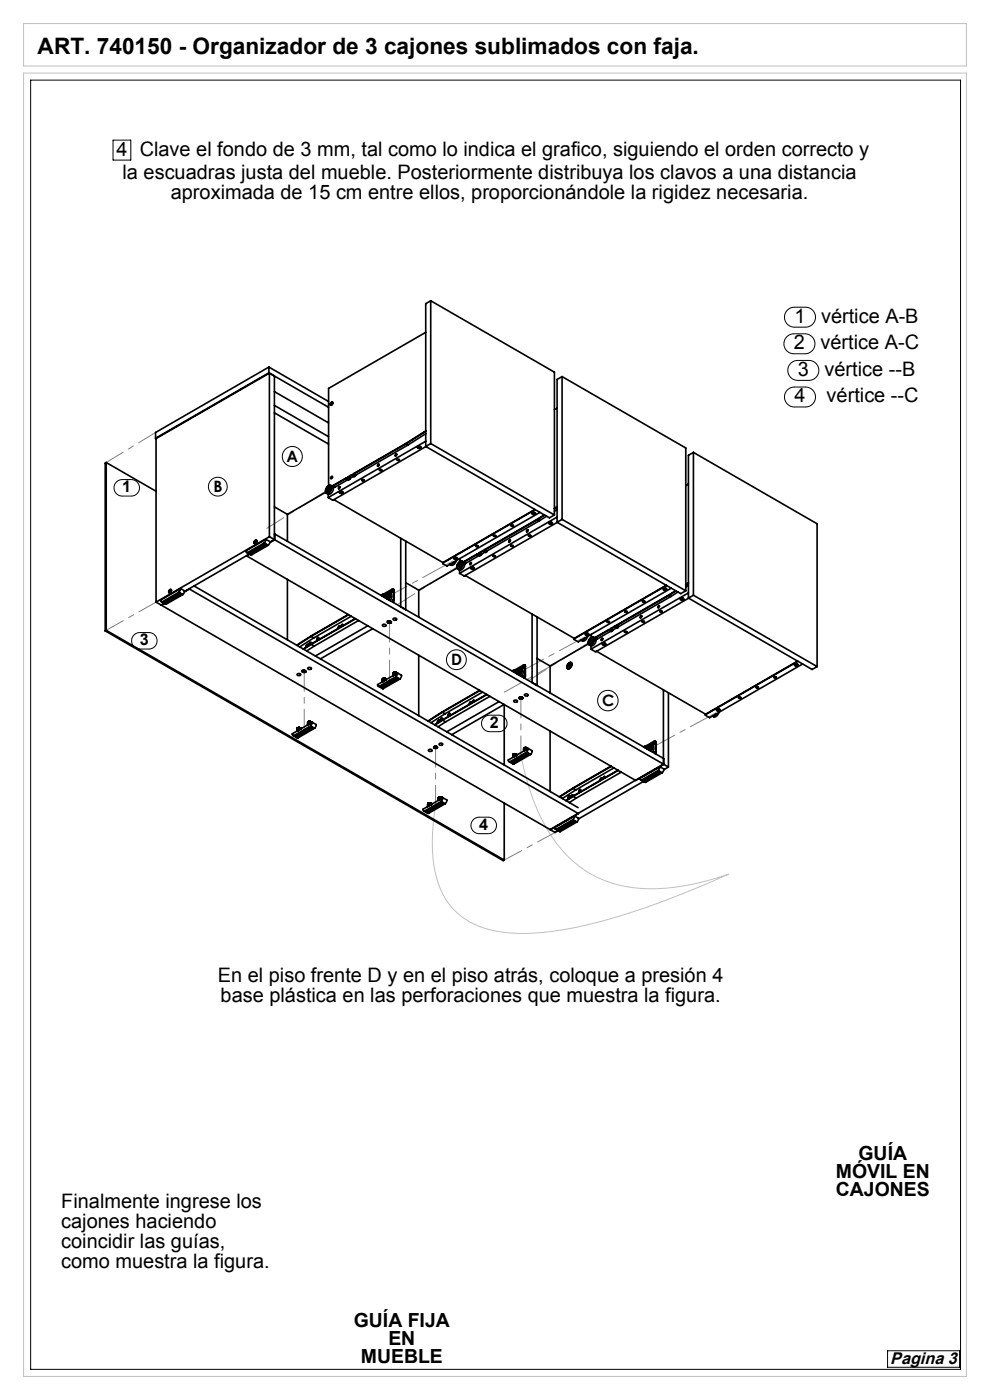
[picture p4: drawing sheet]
<svg xmlns="http://www.w3.org/2000/svg" width="210mm" height="297mm" viewBox="0 0 210 297" stroke-linecap="round" stroke-linejoin="round" font-family="sans-serif">
<path d="M5 15.5h200v276.5h-200zM5 5h200v9h-200zM110.5 160.3a45.9 45.9 0 0 0 7.6 18.7 23.8 23.8 0 0 0 19.8 9.6 50.7 50.7 0 0 0 16.7-3.2 160.8 160.8 0 0 1-33 11.4 39.7 39.7 0 0 1-18.6 .2 14.8 14.8 0 0 1-10.7-12 39.1 39.1 0 0 1 .1-14.2" fill="none" stroke="#c0c0c0" stroke-width=".21"/>
<g fill="none" stroke="#000" stroke-width=".21">
<path d="M6.5 17h197.3v273.5h-197.3zM24 29.7h3.7v4.3h-3.7zM166.9 71.4a2.12 2.12 0 0 1 1.5-.6h2.4a2.12 2.12 0 0 1 2.1 2.1 2.12 2.12 0 0 1-2.1 2.2h-2.4a2.12 2.12 0 0 1-2-1.4 2.12 2.12 0 0 1 .5-2.3zM167 65.8a2.12 2.12 0 0 1 1.5-.6h2.4a2.12 2.12 0 0 1 2.1 2.1 2.12 2.12 0 0 1-2.1 2.1h-2.4a2.12 2.12 0 0 1-1.9-1.3 2.12 2.12 0 0 1 .4-2.3zM167.7 77.1a2.12 2.12 0 0 1 1.5-.6h2.4a2.12 2.12 0 0 1 2.1 2.1 2.12 2.12 0 0 1-2.1 2.1h-2.4a2.12 2.12 0 0 1-1.9-1.3 2.12 2.12 0 0 1 .4-2.3zM167 82.7a2.12 2.12 0 0 1 1.5-.6h2.4a2.12 2.12 0 0 1 2.1 2.1 2.12 2.12 0 0 1-2.1 2.1h-2.4a2.12 2.12 0 0 1-1.9-1.3 2.12 2.12 0 0 1 .4-2.3zM24.7 102.2l1-.5h2.1a1.75 1.75 0 0 1 1.8 1.8 1.75 1.75 0 0 1-1.8 1.7h-1.9a1.75 1.75 0 0 1-1.6-1.1 1.75 1.75 0 0 1 .4-1.9zM28.5 134.7l1-.5h2.1a1.75 1.75 0 0 1 1.7 1.7 1.75 1.75 0 0 1-1.7 1.8h-1.9a1.75 1.75 0 0 1-1.7-1.1 1.75 1.75 0 0 1 .5-1.9zM102.7 152.2l1-.5h2.1a1.75 1.75 0 0 1 1.8 1.8 1.75 1.75 0 0 1-1.8 1.7h-1.9a1.75 1.75 0 0 1-1.6-1.1 1.75 1.75 0 0 1 .4-1.9zM100.5 173.8l1-.4h2.1a1.75 1.75 0 0 1 1.7 1.7 1.75 1.75 0 0 1-1.7 1.8h-1.9a1.75 1.75 0 0 1-1.7-1.1 1.75 1.75 0 0 1 .5-2zM188.3 286.6h15.2v3.5h-15.2z"/>
<circle cx="62" cy="96.8" r="2.12"/>
<circle cx="46.2" cy="103.2" r="2"/>
<circle cx="96.8" cy="140" r="2.1"/>
<circle cx="128.9" cy="148.6" r="2.17"/>
</g>
<path d="M33 91.7l-10.5 6.4M82.6 132v12.3M64.5 142.5v12.2M92.4 158.5v12.3M110.5 148.1v12.2M117.7 176.6l-10.7 5.9" fill="none" stroke="#808080" stroke-width=".21" stroke-dasharray="15.2 1.3 1.3 1.3" stroke-dashoffset="11"/>
<path d="M151.9 151.2l-14.2 7.7" fill="none" stroke="#808080" stroke-width=".21" stroke-dasharray="15.2 1.3 1.3 1.3" stroke-dashoffset="9.1"/>
<path d="M33.1 127.7l-10.6 6" fill="none" stroke="#808080" stroke-width=".21" stroke-dasharray="15.2 1.3 1.3 1.3" stroke-dashoffset="11.1"/>
<path d="M97.6 119.9l-13.1 8.2M125.4 136l-13 8.2" fill="none" stroke="#808080" stroke-width=".21" stroke-dasharray="15.2 1.3 1.3 1.3" stroke-dashoffset="7.7"/>
<path d="M117.9 140.7l-10.9 6.2" fill="none" stroke="#808080" stroke-width=".21" stroke-dasharray="15.2 1.3 1.3 1.3" stroke-dashoffset="10.9"/>
<path d="M124 135.1l-14 7.7" fill="none" stroke="#808080" stroke-width=".21" stroke-dasharray="15.2 1.3 1.3 1.3" stroke-dashoffset="9.2"/>
<path d="M96.1 119l-14 7.7" fill="none" stroke="#808080" stroke-width=".21" stroke-dasharray="15.2 1.3 1.3 1.3" stroke-dashoffset="8"/>
<path d="M69.7 103.8l-13.1 8.3" fill="none" stroke="#808080" stroke-width=".21" stroke-dasharray="15.2 1.3 1.3 1.3" stroke-dashoffset="7.8"/>
<g fill="none" stroke="#000" stroke-width=".35">
<path d="M57 77.9l12.7 7.3M57 77.9v1.2M57 79.1l-24 13.9M57 77.9l-24 13.8v1.3M57 79.1l12.7 7.3M58.2 79.8v34.7M90.3 70.5l-20.6 11.9v20.6M91.4 63.8v30.3M91.4 63.8l26.2 15.2v30.2M91.4 63.8l-1.1 .6v30.3M119.2 79.9l-1 .6v30.3M119.2 79.9l26.3 15.1v30.3"/>
<path d="M119.2 79.9v30.3M22.5 98.1l-.2 .1v35.6M22.5 98.1v35.6M22.5 98.1l10.6 6.1M33 93h.1M33.1 93l24-13.8v34.7M33.1 93v34.7M58.2 86l11.5 6.6M58.2 87.6l11.5 6.6M58.2 83.1l11.5 6.6M70.2 85.4a.22 .22 0 0 1 .3-.1 .22 .22 0 0 1 .1 .3 .28 .28 0 0 1-.2 .4 .28 .28 0 0 1-.3-.2zM70.3 85.5l.1-.1a.21 .21 0 0 1 .1 .3 .21 .21 0 0 1-.3 0z"/>
<path d="M70.3 85.6l.1-.2-.1 .5v-.2M70.3 85.6l-.1 .2M70.3 85.7l-.1 .1M70.3 85.7h.1M70.3 85.6h.1M70.4 85.6l-.2 .1M70.4 85.6l.1-.1-.1 .1M80.2 98.5h.1a.21 .21 0 0 1 .1 .3 .21 .21 0 0 1-.3 0zM80.4 98.5l-.3 .4M80.5 99.7h.5M80.5 99.7a.22 .22 0 0 1 .3-.1 .22 .22 0 0 1 .1 .2h-.3zM83.9 96.4l.1-.1a.21 .21 0 0 1 .1 .3 .21 .21 0 0 1-.3 0z"/>
<path d="M84.1 96.3l-.2 .5M84.2 97.5h.5M84.2 97.5a.22 .22 0 0 1 .3-.1 .22 .22 0 0 1 .2 .3h-.3zM86.2 94.1l-11.2 6.4M86.2 94.1l.4 .3M86.6 94.4l-11.1 6.4M88.6 94.8l.1-.1a.31 .31 0 0 1 .4-.1 .31 .31 0 0 1 .1 .5 .34 .34 0 0 1-.4 .1 .34 .34 0 0 1-.2-.4zM88.8 94.9a.22 .22 0 0 1 .2-.1 .22 .22 0 0 1 .2 .2l-.3 .1zM88.9 94.8h-.2l.4 .2M88.9 94.9l.2 .1M88.9 94.9h.1M89 94.8h.1l-.4 .2 .2-.1"/>
<path d="M89.1 94.9v.1M90.3 91.4l-4.1 2.6-11.2 6.5-.2 .3-.1-.1M90.3 93.6l-20.7 12M90.3 92l-3.7 2.4M90.3 91.5l-4.1 2.6M90.3 94.7l26.2 15.2 1.1-.7M90.3 94.7l-19.6 11.4-1.1-.5M91.4 94.1l26.2 15.1M91.4 94.1l-1.1 .6M118.2 86.6l-.6 .3M147.1 96l-1.1 .6v30.3M147.1 96v30.3"/>
<path d="M147.1 96l26.2 15.1v30.3M52.3 117.2l1.1 .5M52.3 117.9h.1M52.5 117.2l.9 .5M52.9 117.5l-13.8 8M53 117.6l-.7 .3M53.5 117.1h-.4M53.5 117.1v.3M54.1 114.7a.24 .24 0 0 1 .3 0 .24 .24 0 0 1 0 .3 .26 .26 0 0 1-.2 .3 .26 .26 0 0 1-.3-.1zM54.1 114.7a.24 .24 0 0 1 .3 0 .24 .24 0 0 1 0 .3 .26 .26 0 0 1-.2 .3 .26 .26 0 0 1-.3-.2zM54.1 115h.1M54.2 114.8h.1l-.1 .3-.1-.1"/>
<path d="M54.2 114.8l-.1 .2M54.2 114.8l.1 .1M54.5 114.8h.1M56 115.2l.9 .5M56 115.2l-3.5 2M56.3 115.5l-2.8 1.6M56.4 115.8v-.1a.33 .33 0 0 0-.2-.3 .33 .33 0 0 0-.3 .1l-2.9 1.7a.33 .33 0 0 0 .2 .3 .33 .33 0 0 0 .3-.1M56.4 115.8l-2.9 1.6M56.4 115.5v.3M56.4 114.4l.9 .5-.4 .8M56.4 114.4l-.4 .8M56.4 114.4l-4.2 2.5 .1 .3h.2"/>
<path d="M56.9 115.7l-3.5 2M57.1 113.9l-24 13.8M57.1 113.9l1.1 .6M58.2 114.5l-1 .5M58.2 107.5l2.8 1.6M58.3 113.3l82.5 47.6v1.2l-5.9 3.5-82.6-47.7M58.3 114.5l83.5 48.2M58.3 114.5l-1.1 .6M58.3 113.3v1.2M58.3 113.3h-.1M61 109.1v5.7M69.1 104.4l-8.1 4.7"/>
<path d="M69.4 103.2a.51 .51 0 0 1 .8-.2 .51 .51 0 0 1 .1 .7 .79 .79 0 0 1-.4 .8 .79 .79 0 0 1-.8 0 1.28 1.28 0 0 1 .3-1.3zM69.5 103.2a.45 .45 0 0 1 .7-.1 .45 .45 0 0 1 0 .7 .73 .73 0 0 1-1.1 .6 1.15 1.15 0 0 1 .4-1.2zM69.6 103.6l.2-.1a.29 .29 0 0 1 .1 .4 .29 .29 0 0 1-.4 .1zM69.6 104.8v.8M69.9 103.5a.36 .36 0 0 1 0 .4 .36 .36 0 0 1-.4 .2M70.2 103.1a1.02 1.02 0 0 0-.9 1.4M70.2 103a.98 .98 0 0 1 .5 .9 .98 .98 0 0 1-.6 .9l-.4 .1-.5-.3M70.2 101.2l.2-.2a.23 .23 0 0 1 .1 .4 .23 .23 0 0 1-.4 0zM70.8 106l23.2 13.3M71 103.3l-.3 .2M71.9 103.3l.1-.1a.21 .21 0 0 1 .1 .3 .21 .21 0 0 1-.3 .1zM72.1 104.3a.31 .31 0 0 1 .5-.1 .31 .31 0 0 1 .1 .4 .34 .34 0 0 1-.5 .1 .34 .34 0 0 1-.1-.4z"/>
<path d="M72.1 103.3l-.2 .4M72.2 104.4a.22 .22 0 0 1 .3-.1 .22 .22 0 0 1 .1 .3h-.2zM72.3 104.4l-.1 .1h.2M72.3 104.4h.1M72.4 104.4h.2h-.1M72.4 104.4h-.2h.1M72.4 104.5l.1 .1M72.4 104.4h.1M72.4 104.4h-.1M72.4 104.4v.1M72.5 104.4v.2M72.5 104.4h.1"/>
<path d="M72.5 104.5v.1M73.4 101.5l.5 .3 .3-.2M73.4 101.5l-2.8 1.6M73.5 101.4l.1 .1M73.5 101.5l-.1-.1-2.8 1.7M73.5 101.5h.1M73.8 101.4l-.2 .2-.2-.1M73.8 101.4l.4 .2M73.8 101.7l-2.8 1.6-.4-.2M73.8 101.3v.1M73.8 101.3l.4 .2M73.8 101.2v.1"/>
<path d="M73.8 101.2l.5 .3M74.2 101.5v.1M74.3 101.5h-.1M74.6 100.8l.5 .3 .3-.2M74.6 100.8h.1M74.6 100.8l-.8 .4M74.7 100.7l.1 .1M74.7 100.7l-1.2 .8M75 100.7l-.2 .2-.2-.1M75 100.7l.4 .2M75 101l-.7 .5M75 100.6v.1"/>
<path d="M75 100.6l.4 .2M75 100.5v.1M75 100.5l.5 .3M75.4 100.8v.1M75.4 100.8h.1M76.7 101.8h.5M76.7 101.8a.22 .22 0 0 1 .3-.1 .22 .22 0 0 1 .2 .3h-.3zM85 114.2v14.5l1.1 .6v-14.5M96.3 118.3h.1a.31 .31 0 0 1 .4-.1 .31 .31 0 0 1 .1 .4 .34 .34 0 0 1-.4 .1 .34 .34 0 0 1-.2-.4zM96.4 118.4a.22 .22 0 0 1 .3-.1 .22 .22 0 0 1 .1 .3h-.3zM96.6 118.5h-.2h.2M96.6 118.4v.1"/>
<path d="M96.6 118.4h.2l-.1 .1M96.6 118.4h-.2l.2 .1M96.6 118.4l.1 .1M96.7 118.5h.1h-.2M96.7 118.4v.1M96.8 118.9v.1a.91 .91 0 0 1-1.4 .7l.8-.4M97.3 119.3a.51 .51 0 0 1 .7-.2 .51 .51 0 0 1 .2 .7 .79 .79 0 0 1-.4 .8 .79 .79 0 0 1-.9-.1 1.28 1.28 0 0 1 .4-1.2zM97.4 119.3a.45 .45 0 0 1 .6-.1 .45 .45 0 0 1 .1 .6 .73 .73 0 0 1-1.1 .7 1.15 1.15 0 0 1 .4-1.2zM97.5 119.7l.1-.1a.29 .29 0 0 1 .1 .4 .29 .29 0 0 1-.4 .1zM97.6 118.5v.6M97.7 119.6a.36 .36 0 0 1 .1 .4 .36 .36 0 0 1-.4 .2M98 119.2a1.02 1.02 0 0 0-.8 1.4"/>
<path d="M98 119.1a.98 .98 0 0 1 .6 .9 .98 .98 0 0 1-.7 .9h-.4l-.4-.2M98.8 119.4l-.2 .1M99.8 119.4l.1-.1a.21 .21 0 0 1 0 .3 .21 .21 0 0 1-.3 .1zM100 119.4l-.3 .4M100.9 115.8h.5M100.9 115.8a.22 .22 0 0 1 .3-.1 .22 .22 0 0 1 .1 .2l-.2 .1zM101.3 117.6l.5 .3 .2-.2M101.3 117.6l-2.8 1.6M101.3 117.5l.1 .1M101.3 117.5l-2.8 1.7M101.6 117.5l-.2 .1h-.1M101.6 117.5l.4 .2"/>
<path d="M101.7 117.8l-2.8 1.6-.4-.2M101.7 117.3l.4 .3M101.7 117.3l-.1 .2M101.7 117.3h.1M102.1 117.6l-.1 .1M102.1 117.6h.1M102.5 116.9l.5 .3 .2-.2M102.5 116.9l-.8 .4M102.5 116.8l.1 .1-.1-.1M102.5 116.8l-.8 .4-.2 .3h-.2M102.5 116.8l.1 .1M102.6 116.9h.1"/>
<path d="M102.8 116.8l-.2 .1h-.1M102.8 116.8l.4 .2M102.9 117.1l-.8 .5M102.9 116.7l.4 .2M102.9 116.7l-.1 .1M102.9 116.6v.1M102.9 116.6l.4 .3M103.3 116.9l-.1 .1M103.3 116.9h.1M104.6 117.9h.5M104.6 117.9a.22 .22 0 0 1 .3-.1 .22 .22 0 0 1 .1 .3h-.3zM104.7 113.6h.5"/>
<path d="M104.7 113.6a.22 .22 0 0 1 .3-.1 .22 .22 0 0 1 .1 .3h-.4zM108 114.6l.2-.1a.21 .21 0 0 1 0 .3 .21 .21 0 0 1-.3 .1zM108.2 114.6l-.2 .4M108.3 115.8h.5M108.4 115.7a.22 .22 0 0 1 .2-.1 .22 .22 0 0 1 .2 .3h-.4zM108.4 111.5h.5M108.4 111.5a.22 .22 0 0 1 .3-.2 .22 .22 0 0 1 .1 .3h-.3zM111.8 112.5l.1-.1a.21 .21 0 0 1 .1 .3 .21 .21 0 0 1-.3 0zM112 112.4l-.2 .4M112.1 113.6h.5M112.1 113.6a.22 .22 0 0 1 .3-.1 .22 .22 0 0 1 .1 .2l-.3 .1zM112.9 108.8v-.1a.31 .31 0 0 1 .5-.1 .31 .31 0 0 1 .1 .5 .34 .34 0 0 1-.5 .1 .34 .34 0 0 1-.1-.4z"/>
<path d="M113 108.8a.22 .22 0 0 1 .2-.1 .22 .22 0 0 1 .2 .3h-.3zM113.1 108.9l-.1-.1 .4 .2-.2-.1M113.1 108.9l-.1 .1 .2-.1M113.1 108.8v.1M113.2 108.9h-.1M113.2 108.9h.1M113.3 108.8h.1l-.2 .1M113.5 108.1l-19.6 11.3v.2l.9 .5 19.7-11.4M113.5 108.1l-19.6 11.4M114 110.2l.5 .2M114 110.2l-11.1 6.4M114.5 110.4l-11.2 6.5"/>
<path d="M115.4 109.2l-12.5 7.3-.3 .4M115.5 109.3l-1.5 .9M115.9 109.5l-1.4 .9M116.5 110.8h.1a.31 .31 0 0 1 .4-.1 .31 .31 0 0 1 .1 .4 .34 .34 0 0 1-.5 .1 .34 .34 0 0 1-.1-.4zM116.6 111a.22 .22 0 0 1 .3-.1 .22 .22 0 0 1 .1 .2l-.2 .1zM116.7 111l-.1 .1 .2-.1M116.7 110.9v.1M116.8 110.9h-.2l.1 .1M116.8 111l.1 .1M116.8 110.9h.2l-.1 .1M116.8 110.9l.1 .1M116.8 110.9l-.1 .1"/>
<path d="M116.8 110.9v.1M116.9 111v.1M116.9 110.9v.1M118.2 109.7l-20.7 11.9M118.2 108.1l-.6 .4M118.2 107.6l-.6 .3M118.2 107.5l-.6 .4M118.2 110.8l26.2 15.1 1.1-.6M118.2 110.8l-19.6 11.3-1.1-.5M119.2 110.2l26.3 15.1M119.2 110.2l-1 .6M146 102.7l-.5 .3"/>
<path d="M22.3 133.8l84.4 48.8 .3-.1M22.5 133.7l-.2 .1M22.5 133.7l84.5 48.8M33.1 127.7l1.1 .6 .6-.3M34.2 127.6l1.1 .6M34.2 128.3v.1M34.4 127.7l.9 .5M34.9 128l-.7 .4M35.4 127.5l-.4 .1M35.4 127.5v.4M36 125.2a.24 .24 0 0 1 .3-.1 .24 .24 0 0 1 0 .4 .26 .26 0 0 1-.2 .3 .26 .26 0 0 1-.3-.2zM36 125.4l.1 .1"/>
<path d="M36.1 125.3v.3l-.1-.2M36.1 125.3l-.1 .1M36.1 125.3h.1M36.4 125.2h.1M36.4 125.2v.1M37.9 125.6l-3.5 2.1M37.9 125.6l.9 .5M38.2 125.9l-2.8 1.6M38.3 126.2a.33 .33 0 0 0-.2-.3 .33 .33 0 0 0-.3 0l-2.9 1.7a.33 .33 0 0 0 .2 .3 .33 .33 0 0 0 .3 0M38.3 126.2l-2.9 1.7M38.3 125.9v.3M38.3 124.9l-4.2 2.4 .1 .3 .2 .1"/>
<path d="M38.3 124.9l-.4 .7M38.3 124.9l.8 .4-.3 .8M38.8 126.1l-3.5 2.1M40.2 125l82.5 47.6-5.9 3.4-82.6-47.6M40.2 124.9v.1M40.2 125l-1.1 .6M41.2 124.3l81.4 47M61 122.9v12.8M65.1 136.9l.2-.1v.2M65.2 137.1l.1-.3a.28 .28 0 0 0-.3 .1 .28 .28 0 0 0 .1 .3M65.3 137.1l-.1 .1M65.3 136.7l-.3 .2v.3"/>
<path d="M65.6 136.7l.2-.3 .1 .3M65.6 136.7l.1 .1M65.7 136.6l.1-.2v.4M65.7 136.7v.1M65.7 136.6l-.1 .1M65.7 136.7h-.1M65.7 136.7h.1M65.7 136.6h.1M65.8 136.5h.1zM65.8 136.6l-.1 .1M65.9 136.5l-.1 .1M66 135l.6 .3"/>
<path d="M66 135l-3 1.9M66 136.6a.25 .25 0 0 0-.1-.4 .25 .25 0 0 0-.3 .3l-.1 .4M66 136.6l-1.7 1.1M66 136.7l.7 .4M66 136.7l-1.6 1M66.6 135.3l-3 1.9M66.7 137.1l-1.7 1M67.2 135.6l.3-.4 .1 .5M67.2 135.6h.1M67.2 135.6v.3M67.3 135.6v.3M67.6 135.3l-.3 .3"/>
<path d="M72.1 133.1v-.3a.3 .3 0 0 0-.3 .1 .3 .3 0 0 0 0 .4M72.1 132.8l-.2 .1-.1 .4M72.7 132.8v-.3a.25 .25 0 0 0-.3 .1 .25 .25 0 0 0 .1 .3M72.7 132.5l-.2 .4M73.9 130.4l-7.9 4.5-3.1 2M73.9 130.4l-7.9 4.6M74.5 130.7l-7.9 4.6M75.4 131.2l-9.4 5.4M75.4 131.3l-9.4 5.4M76.1 131.6l-9.4 5.5M78 132.8l-11.1 6.4M79.1 133.4l-11.1 6.4"/>
<path d="M81 126.3h-.1M81 126.2l-.2 .1M81 126.2v.1M81.2 132.5h.1a.31 .31 0 0 1 .4-.1 .31 .31 0 0 1 .1 .4 .34 .34 0 0 1-.4 .1 .34 .34 0 0 1-.2-.4zM81.3 126l-.3 .2M81.3 126h.1M81.3 126l.1 .1M81.4 126.1h.1M81.4 126.1l-.3 .4M81.4 126.1l-.4 .2M81.5 126.7a.78 .78 0 0 1 .4-.7 .78 .78 0 0 1 .8 0 1.27 1.27 0 0 1-.3 1.2M81.6 126.7a.73 .73 0 0 1 1.1-.6v.5l-.4 .6"/>
<path d="M81.9 126.9v-.1a.31 .31 0 0 1 .1-.3 .31 .31 0 0 1 .4 0l-.4 .5M82.2 131.8l.1-.1a.31 .31 0 0 1 .4 0 .31 .31 0 0 1 .1 .4 .34 .34 0 0 1-.5 .1 .34 .34 0 0 1-.1-.4zM82.3 126.4a.39 .39 0 0 1-.2 .6M82.3 131.9l.1-.1a.31 .31 0 0 1 .4-.1 .31 .31 0 0 1 .1 .5 .34 .34 0 0 1-.4 .1 .34 .34 0 0 1-.2-.4zM82.4 131.8v.2M82.5 125.8a.22 .22 0 0 1 0-.3 .22 .22 0 0 1 .3 0l-.2 .4a.88 .88 0 0 1 .5 .7 .88 .88 0 0 1-.4 .8M82.6 126a.98 .98 0 0 0-1 .8M82.6 132l.1-.1h-.3v.1M82.6 132h-.2M82.6 131.9v.1M82.8 125.4l-.3 .4M83 125.5l.2-.3v.4l-.1 .1-.1-.1"/>
<path d="M83 125.5v.1M83 125.6l.1 .1M83 125.5h.1M83.1 125.7h.1M83.1 125.5v.2M83.3 125.2l-.2 .3M83.4 127.2v.2M83.4 127.2v.1M83.4 125l.2 .2M83.4 131.2h.1a.31 .31 0 0 1 .5-.1 .31 .31 0 0 1 .1 .4 .34 .34 0 0 1-.5 .1 .34 .34 0 0 1-.2-.4zM83.4 127.3v.1M83.5 127.3l-.2 .4"/>
<path d="M83.5 127.3l-.1 .5M83.5 127.3l-.1 .1M83.5 125.2l-.1-.2h-.2l-1.8 1.1M83.5 125.2v2M83.5 127.2h-.1M83.5 127.2h.1M83.5 125.2h.1M83.6 125.2v2M83.6 127.2l-.2 .1M86.1 123.6l2.7 1.6M88.8 125.2v5.7M88.8 139v12.8"/>
<path d="M96.9 120.5l-8.1 4.7M97.5 120.9v.7M98.7 122.1l23.1 13.3M99.9 120.4l.1-.1a.31 .31 0 0 1 .4 0 .31 .31 0 0 1 .1 .4 .34 .34 0 0 1-.4 .1 .34 .34 0 0 1-.2-.4zM100.1 120.5a.22 .22 0 0 1 .3-.1 .22 .22 0 0 1 .1 .3h-.4zM100.2 120.5l-.2 .1h.2M100.2 120.5h-.2l.4 .2M100.2 120.5h.1M100.2 120.6l.2 .1M100.2 120.5v.1M100.3 120.5h.2h-.3M100.4 120.6v.1"/>
<path d="M112.9 130.3v14.5M113.9 139.7l2.8 1.6M113.9 130.9v14.5M124 135.4l-.4 .3-.3 .1M124.2 134.4l.1-.1a.31 .31 0 0 1 .4 0 .31 .31 0 0 1 .1 .4 .34 .34 0 0 1-.4 .1 .34 .34 0 0 1-.2-.4zM124.3 134.5a.22 .22 0 0 1 .2-.1 .22 .22 0 0 1 .2 .2l-.3 .1zM124.3 134.5h.1M124.3 134.5l.4 .1h-.2M124.4 134.5l-.1 .1h.2M124.4 134.5h.1M124.5 134.5v.1M124.6 134.5h.1h-.3"/>
<path d="M124.6 135v.1a.91 .91 0 0 1-1.3 .7M124.8 136.6l-8.1 4.7M125.2 135.4a.51 .51 0 0 1 .7-.3 .51 .51 0 0 1 .1 .8 .79 .79 0 0 1-.4 .8 .79 .79 0 0 1-.8-.1 1.28 1.28 0 0 1 .4-1.2zM125.2 135.4a.45 .45 0 0 1 .7-.1 .45 .45 0 0 1 .1 .6 .73 .73 0 0 1-1.1 .7 1.15 1.15 0 0 1 .3-1.2zM125.3 135.8l.2-.1a.29 .29 0 0 1 .1 .4 .29 .29 0 0 1-.4 .1zM125.3 137v.7M125.4 134.6v.6M125.6 135.7a.36 .36 0 0 1 .1 .4 .36 .36 0 0 1-.5 .2M125.9 135.3a1.02 1.02 0 0 0-.9 1.4M125.9 135.1a.98 .98 0 0 1 .5 1 .98 .98 0 0 1-.6 .8l-.4 .1-.5-.2M126.6 138.2l23.1 13.3M126.7 135.5l-.3 .1"/>
<path d="M127.6 135.5l.2-.1a.21 .21 0 0 1 0 .3 .21 .21 0 0 1-.3 0zM127.8 136.5l.1-.1a.31 .31 0 0 1 .4-.1 .31 .31 0 0 1 .1 .5 .34 .34 0 0 1-.4 .1 .34 .34 0 0 1-.2-.4zM127.8 135.5l-.2 .4M127.9 136.6a.22 .22 0 0 1 .3-.1 .22 .22 0 0 1 .2 .3h-.3zM128 136.5h-.1l.3 .2M128.1 136.7h.1M128.1 136.6l-.2 .1h.2M128.1 136.6v.1M128.2 136.5h.1l-.2 .1M128.2 136.7h.1M128.8 131.9h.5M128.8 131.9a.22 .22 0 0 1 .3-.1 .22 .22 0 0 1 .1 .2l-.3 .1z"/>
<path d="M129.1 133.7l.6 .3 .2-.2M129.1 133.7h.1M129.1 133.7l-2.8 1.6M129.3 133.6h.1M129.3 133.6h-.2l-2.8 1.7M129.5 133.6l-.2 .1h-.2M129.5 133.6l.4 .2M129.5 133.9l-2.7 1.6-.5-.2M129.5 133.4l.5 .2M129.5 133.4v.2M129.5 133.4h.1M130 133.6l-.1 .2"/>
<path d="M130.3 133l.6 .3 .2-.2M130.3 133l-.7 .4M130.4 132.9h.1M130.4 132.9l-1.1 .7M130.5 132.9h.1M130.7 132.9l-.2 .1h-.2M130.7 132.9l.4 .2M130.7 133.2l-.7 .4M130.7 132.7l.5 .3M130.7 132.7v.2M130.8 132.7h-.1M130.8 132.7l.4 .3"/>
<path d="M131.2 133l-.1 .1M131.2 133h.1M132.5 134h.4M132.5 134a.22 .22 0 0 1 .2-.1 .22 .22 0 0 1 .2 .2l-.3 .1zM132.5 129.7h.5M132.5 129.7a.22 .22 0 0 1 .3-.1 .22 .22 0 0 1 .1 .3h-.3zM135.9 130.7l.1-.1a.21 .21 0 0 1 .1 .3 .21 .21 0 0 1-.3 .1zM136.1 130.7l-.2 .4M136.2 131.8h.5M136.2 131.8a.22 .22 0 0 1 .3-.1 .22 .22 0 0 1 .1 .3h-.3zM136.3 127.6h.5M136.3 127.5a.22 .22 0 0 1 .3-.1 .22 .22 0 0 1 .1 .3h-.3z"/>
<path d="M139.6 128.5h.2a.21 .21 0 0 1 0 .3 .21 .21 0 0 1-.3 0zM139.9 128.5l-.3 .4M140 129.7h.4M140 129.7a.22 .22 0 0 1 .2-.1 .22 .22 0 0 1 .2 .2l-.3 .1zM140.7 124.8h.1a.31 .31 0 0 1 .4-.1 .31 .31 0 0 1 .1 .4 .34 .34 0 0 1-.4 .1 .34 .34 0 0 1-.2-.4zM140.8 124.9a.22 .22 0 0 1 .3-.1 .22 .22 0 0 1 .1 .3h-.3zM140.8 124.9h.2M140.8 124.9l.2 .1M141 125l-.2 .1 .2-.1M141 124.9v.1M141 124.9h.3l-.2 .1M141 124.9l.1 .1"/>
<path d="M141.1 125l.2 .1-.3-.1M141.1 124.9v.1M141.3 124.2l-19.5 11.3v.2l.9 .5 19.7-11.4M141.4 124.2l-19.6 11.3M141.9 126.3l-11.1 6.4M141.9 126.3l.4 .2M142.3 126.5l-11.1 6.5M143.3 125.3l-12.5 7.3-.3 .3M143.4 125.3l-1.5 1M143.8 125.6l-1.5 .9M144.3 126.9h.1a.31 .31 0 0 1 .5-.1 .31 .31 0 0 1 0 .4 .34 .34 0 0 1-.4 .1 .34 .34 0 0 1-.2-.4zM144.5 127.1a.22 .22 0 0 1 .3-.2 .22 .22 0 0 1 .1 .3h-.3z"/>
<path d="M144.6 127.1h-.2h.3M144.6 127v.1M144.7 127h-.3l.2 .1M144.7 127.1l.1 .1M144.7 127h.2l-.2 .1M144.7 127v.1M144.7 127l-.1 .1M144.8 127.1v.1M146 125.8l-20.7 11.9M146 124.2l-.5 .3M146 123.7l-.5 .3M146 123.6l-.5 .3"/>
<path d="M146 126.9l26.3 15.1 1-.6M146.1 126.9l-19.7 11.3-1.1-.5M147.1 126.3l-1.1 .6M147.1 126.3l26.2 15.1M62.1 156l1.1 .5M62.3 156l.9 .5M63 154.6h.1M63 154.5v.6M63 154.5h.1M63.1 154.5l-.1 .6M63.1 154.5h-.1M63.1 154.5h.1"/>
<path d="M63.1 154.4h.1M63.1 143l.1-.1a.31 .31 0 0 1 .4-.1 .31 .31 0 0 1 .1 .5 .34 .34 0 0 1-.4 .1 .34 .34 0 0 1-.2-.4zM63.1 154.4v.7M63.2 154.4h.1M63.2 154.4h-.1M63.2 154.4l-.1 .6M63.2 154.4v.6M63.3 154.4h.1M63.3 154.4l-.1 .6M63.3 154.4h.2M63.3 154.4v.5M63.4 154.4h.1"/>
<path d="M63.4 155.9h-.5M63.4 155.9v.3M63.4 154.4v.5M63.4 154.3v.6M63.4 154.3v.1M63.5 154.4v.4M63.5 154.4h.1M63.5 154.4h-.1M63.6 154.4v.4M63.6 154.4h.1M63.7 154.4h.1M63.6 154.4v.3"/>
<path d="M63.7 154.4v.3M63.7 154.5h.1M63.8 154.5h.1M63.8 154.5v.1M63.8 154.6h.1M64.1 142.2h.1a.31 .31 0 0 1 .4-.1 .31 .31 0 0 1 .1 .4 .34 .34 0 0 1-.5 .1 .34 .34 0 0 1-.1-.4zM64.2 142.3h.1a.31 .31 0 0 1 .4-.1 .31 .31 0 0 1 .1 .4 .34 .34 0 0 1-.4 .1 .34 .34 0 0 1-.2-.4zM64.3 142.3h.3l-.3 .2zM64.3 142.3v.2M65.3 153.2h.1M65.3 153.2v.6M65.3 153.1v.7"/>
<path d="M65.3 153.1h.1M65.3 141.7l.1-.1a.31 .31 0 0 1 .5-.1 .31 .31 0 0 1 0 .5 .34 .34 0 0 1-.4 .1 .34 .34 0 0 1-.2-.4zM65.4 153.1h.1M65.4 153.1v.6M65.5 153.1h.1M65.5 153.1v.6M65.5 153.1v.5M65.5 153.1h.3M65.6 153.1h.1M65.6 153v.6M65.6 153v.1M65.7 153.1h-.1"/>
<path d="M65.7 153v.6M65.7 153v.1M65.7 153.1h.1M65.7 153.1v.4M65.8 153.1h.1M65.8 153.1v.4M65.9 153.1h.1M65.9 154l.8 .5M65.9 154l-3.6 2M65.9 153.1v.3M66 153.1h.1M66 153.2h.1"/>
<path d="M66 153.2v.2M66.1 153.2v.1M66.1 153.3h.1M66.2 154.6l.1-.1a.33 .33 0 0 0-.2-.3 .33 .33 0 0 0-.4 .1l-2.9 1.7a.33 .33 0 0 0 .2 .3 .33 .33 0 0 0 .4-.1M66.2 154.6l-2.8 1.6M66.2 154.6v-.3l-2.8 1.6M66.2 153.2l-.3 .8M66.2 153.2l.9 .5-.4 .8M66.2 153.2l-4.2 2.5 .1 .3h.2M66.7 154.5l-3.5 2M80.2 145.6l1.1 .5M80.4 145.6l.9 .5"/>
<path d="M81.1 144.1v.5M81.1 144.1h.1M81.1 144v.6M81.2 144h-.1M81.2 144h.1M81.2 144v.6M81.3 144h.1M81.3 143.9v.7M81.3 143.9h.1M81.3 143.9v.6M81.4 143.9h-.1M81.4 143.9v.6"/>
<path d="M81.4 143.9h.1M81.4 143.9h.2M81.5 145.5h-.5M81.5 145.5v.3M81.5 143.9h.1M81.5 143.9v.5M81.6 143.9l-.1 .5M81.6 143.9h.1M81.6 143.9v.5M81.7 143.9v.4M81.7 143.9h.1M81.8 144h.1"/>
<path d="M81.8 144v.3M81.8 144v.2M81.9 144v.2M81.9 144.1h.1M83.4 142.8h.1M83.4 142.8v.5M83.4 142.7v.1M83.4 142.7v.6M83.4 142.7h.1M83.5 142.7h.1M83.5 142.7l-.1 .6M83.5 142.6v.7"/>
<path d="M83.5 142.6h.1M83.6 142.6h.1M83.6 142.6v.6M83.7 142.6h.2M83.7 142.6h.1M83.7 142.6v.6M83.8 142.6h.1M83.8 142.6l-.1 .5M83.8 142.6v.5M83.9 142.6v.4M83.9 142.6h.1M84 142.6h.1"/>
<path d="M84 143.6l.8 .4M84 143.6l-3.6 2M84 142.7h.1M84 142.6v.4M84 142.7l.1 .2M84.1 142.7h.1M84.1 142.7v.2M84.1 142.7v.1M84.1 142.8v.1M84.1 142.8h.1M84.2 142.8h.1M84.3 143.8l-2.8 1.7"/>
<path d="M84.3 144.1h.1a.33 .33 0 0 0-.2-.3 .33 .33 0 0 0-.4 .1l-2.9 1.7a.33 .33 0 0 0 .2 .3 .33 .33 0 0 0 .4-.1M84.3 144.1l-2.8 1.7M84.3 143.9v.2M84.3 142.8l-.3 .8M84.3 142.8l-4.2 2.4 .1 .3 .2 .1M84.3 142.8l.9 .5-.4 .7M84.8 144l-3.5 2.1M90.9 159.1l.1-.1a.31 .31 0 0 1 .5-.1 .31 .31 0 0 1 0 .5 .34 .34 0 0 1-.4 .1 .34 .34 0 0 1-.2-.4zM92 158.4h.1a.31 .31 0 0 1 .5-.1 .31 .31 0 0 1 0 .4 .36 .36 0 0 1-.4 .1 .36 .36 0 0 1-.2-.4zM92.1 158.4h.1a.31 .31 0 0 1 .4-.1 .31 .31 0 0 1 .1 .4 .34 .34 0 0 1-.5 .1 .34 .34 0 0 1-.1-.4zM92.3 158.5h.3l-.3 .1zM92.3 158.5v.1"/>
<path d="M92.9 153l.2-.1 .1 .2M93.1 153.2l-.1 .1M93.2 152.8l-.3 .2v.3a.25 .25 0 0 1-.1-.3 .25 .25 0 0 1 .4-.1l-.1 .3M93.2 157.7h.1a.31 .31 0 0 1 .4-.1 .31 .31 0 0 1 .1 .4 .34 .34 0 0 1-.4 .2 .34 .34 0 0 1-.2-.5zM93.6 152.7l-.1 .1 .2-.1M93.6 152.7l.1-.2v.3M93.6 152.7h.1M93.7 152.8l-.1 .1M93.7 152.8l.1-.3a.24 .24 0 0 0-.3 .1 .24 .24 0 0 0 .1 .3M93.7 152.7l.1-.2-.1 .2M93.8 151.1l.6 .3M93.8 151.1l-2.9 1.9"/>
<path d="M93.9 152.7a.25 .25 0 0 0-.1-.4 .25 .25 0 0 0-.4 .2v.5M93.9 152.7l-1.7 1.1M93.9 152.8l.6 .3M93.9 152.8l-1.6 1M94.4 151.4l-3 1.9M94.5 153.1l-1.6 1.1M95.1 151.6l.3-.3v.5M95.1 151.6l.1 .1M95.1 151.6v.4M95.2 151.7v.3M95.4 151.3l-.2 .4M100 148.9l-.3 .1-.1 .4v-.2a.25 .25 0 0 1 .1-.3 .25 .25 0 0 1 .3 .1l-.1 .2"/>
<path d="M100.6 148.6l-.3 .3a.22 .22 0 0 1 0-.3 .22 .22 0 0 1 .3 .1l-.1 .2M101.7 146.5l-7.9 4.5-3 2M101.8 146.5l-8 4.6M102.4 146.8l-8 4.6M103.2 147.3l-9.3 5.4M103.3 147.4l-9.4 5.4M103.9 147.7l-9.4 5.4M105.9 148.8l-11.1 6.5M106.9 149.5l-11.1 6.4M107 149.5v12.8M108.8 142.2v.1M108.8 142.3v.1"/>
<path d="M108.8 142.2l-.1 .2M108.9 160h.1M108.9 160v.6M109 160h.1M109 159.9v.7M109 159.9v.1M109 159.9h.1M109 159.9v.6M109 148.6h.1a.31 .31 0 0 1 .5-.1 .31 .31 0 0 1 0 .4 .34 .34 0 0 1-.4 .1 .34 .34 0 0 1-.2-.4zM109.1 159.9h.1M109.1 159.9v.6M109.1 159.9h.2"/>
<path d="M109.2 159.9h.1M109.2 159.9l-.1 .6M109.2 142.1l-.4 .1M109.2 142.1h.1M109.2 142.1l.1 .1M109.2 159.9v.5M109.3 159.9h.1M109.3 142.2l-.3 .4M109.3 142.2l-.5 .1M109.3 159.9v.5M109.4 159.9h.1M109.4 142.8a.78 .78 0 0 1 .4-.7 .78 .78 0 0 1 .8 0 1.27 1.27 0 0 1-.3 1.2"/>
<path d="M109.4 159.9v.4M109.4 159.9v.1M109.4 142.8a.73 .73 0 0 1 1.1-.6v.5l-.3 .6M109.5 160h.1M109.5 159.9l-.1 .4M109.5 159.9l-.1 .1M109.5 160v.3M109.5 160v.2M109.7 143v-.1a.31 .31 0 0 1 .1-.3 .31 .31 0 0 1 .4 0l-.3 .5M110.1 142.5a.39 .39 0 0 1-.1 .6M110.1 148l.1-.1a.31 .31 0 0 1 .5-.1 .31 .31 0 0 1 0 .5 .36 .36 0 0 1-.4 0 .36 .36 0 0 1-.2-.3zM110.2 147.9h.1a.31 .31 0 0 1 .4-.1 .31 .31 0 0 1 .1 .4 .34 .34 0 0 1-.4 .2 .34 .34 0 0 1-.2-.5z"/>
<path d="M110.3 141.9a.22 .22 0 0 1 .1-.3 .22 .22 0 0 1 .3 0l-.3 .3a.88 .88 0 0 1 .6 .8 .88 .88 0 0 1-.4 .8M110.4 142a.98 .98 0 0 0-.9 .8M110.5 148v.2M110.6 148.2l.1-.1-.3-.1 .1 .2M110.6 148.2h-.1M110.6 148v.2M110.7 141.5l-.3 .4M110.9 141.6l.2-.3v.4l-.2 .1v-.1M110.9 141.6v.1M110.9 141.7v.1M110.9 141.6h.1M110.9 141.8h.1"/>
<path d="M110.9 141.6v.2M111.1 158.8h.1M111.1 158.8v.5M111.1 141.3l-.2 .3M111.1 158.7v.1M111.2 158.7h-.1M111.2 158.7h.1M111.2 158.7l-.1 .6M111.2 158.7v.6M111.3 158.7h.1M111.2 143.3v.2M111.2 143.3l.1 .1"/>
<path d="M111.3 158.7h-.1M111.3 141.1l.2 .2M111.3 158.6l-.1 .7M111.3 158.6h.1M111.3 158.6v.6M111.3 147.3l.1-.1a.31 .31 0 0 1 .4 0 .31 .31 0 0 1 .1 .4 .34 .34 0 0 1-.4 .1 .34 .34 0 0 1-.2-.4zM111.3 143.4l-.1 .1M111.4 158.6h-.1M111.4 158.6v.6M111.4 158.6h.1M111.4 158.6h.2M111.4 143.4l-.2 .4"/>
<path d="M111.4 143.4l-.2 .5M111.4 143.4l-.2 .1M111.4 141.3l-.1-.2h-.2l-1.8 1M111.4 141.3v1.9M111.4 143.2l-.2 .1M111.4 143.2l.1 .1M111.4 141.3h.1M111.5 141.3v2M111.5 143.3l-.2 .1M111.5 158.6h-.1M111.5 158.6v.5M111.5 158.6h.1"/>
<path d="M111.6 158.6v.5M111.6 158.6h.1M111.6 158.6v.4M111.7 158.6h-.1M111.7 158.6v.4M111.7 158.6h.1M111.7 159.6l.8 .4M111.7 159.6l-3.5 2M111.7 158.7h.1M111.8 158.7h.1M111.8 158.7h-.1M111.8 158.7v.2"/>
<path d="M111.8 158.7l.1 .1M111.9 158.8v.1M111.9 158.8h.1M112 159.8l-2.8 1.7M112 159.9v.3M112.1 158.8l-.4 .8M112.1 158.8l.8 .5-.4 .7M112.1 158.8l-4.3 2.4 .1 .3 .3 .1M116.7 141.3v5.7M116.7 155.1v12.8M120.6 140.7a.44 .44 0 0 1 .7-.1 .44 .44 0 0 1-.1 .7 .5 .5 0 0 1-.4 .5 .5 .5 0 0 1-.5-.2zM120.6 141.3v.1l.1-.1"/>
<path d="M120.6 141.3h.1M120.6 140.7a.41 .41 0 0 1 .6-.1 .41 .41 0 0 1 .1 .6 .58 .58 0 0 1-.4 .6 .58 .58 0 0 1-.6-.1v-.6zM120.7 141.3h.1M120.7 141v.2M120.7 141l.1-.1v.2M120.7 141.2l-.1 .1M120.7 141.3l.1 .1M120.7 141.2h.1M120.7 141h.1M120.8 140.6l.1 .2-.2 .1zM120.8 141.2l-.1 .1M120.8 141v.2"/>
<path d="M120.8 140.7l-.1 .2M120.8 141.1l.2-.1-.3 .5v-.2M120.8 141.1h.2M120.8 141h.1M136.6 158.4l-.1 .1M136.6 158.4v.1M136.9 158.3l-.3 .1M136.9 158.3h.1M136.9 158.3l.1 .1M137 158.4l-.2 .2M137 158.4l-.4 .1M137.1 158.8a.74 .74 0 0 1 1.2-.5v.4l-.2 .6"/>
<path d="M137.2 158.8a.59 .59 0 0 1 .4-.6 .59 .59 0 0 1 .7 .2l-.3 .9M137.4 159h.1a.27 .27 0 0 1 .1-.3 .27 .27 0 0 1 .3 0l-.2 .5M137.9 158.6a.35 .35 0 0 1-.1 .6M138.1 158.1a.22 .22 0 0 1 0-.3 .22 .22 0 0 1 .3 0l-.2 .3 .3 .2a.9 .9 0 0 1-.1 1.3M138.1 158.2a.87 .87 0 0 0-.8 .7M138.4 157.7l-.3 .4M138.6 157.7l.2-.2v.4l-.1 .1-.1-.1M138.6 157.7v.2M138.6 157.9h.1M138.6 157.7v.1M138.6 157.9l.1 .1M138.6 157.8v.1"/>
<path d="M138.8 157.5l-.2 .3M139 159.5v.2M139 159.5h.1M139 157.2l.2 .3M139.1 159.6l-.1 .3M139.1 159.6l-.1 .1M139.1 157.5l-.1-.2-.2-.1-1.9 1.1M139.1 157.5v1.9M139.1 159.4l-.1 .1M139.1 159.4l.1 .1M139.1 157.5h.1M139.2 159.5h-.2"/>
<path d="M139.2 157.5v2M140.7 146.4v15.7l-24 13.9 1 .6 .7-.4M141.8 147v15.7M152 150.5l.1-.1a.31 .31 0 0 1 .5-.1 .31 .31 0 0 1 0 .5 .34 .34 0 0 1-.4 .1 .34 .34 0 0 1-.2-.4zM152.1 150.6a.22 .22 0 0 1 .3-.1 .22 .22 0 0 1 .1 .2l-.2 .1zM152.2 150.5l.4 .2h-.2M152.2 150.5l.1 .1M152.3 150.6l-.2 .1h.3M152.3 150.5v.1M152.4 150.6h-.1M152.4 150.6v.1M152.4 150.5h.2l-.2 .1"/>
<path d="M152.5 151.1v.1a.91 .91 0 0 1-1.4 .7l.4-.1 .4-.3M156.6 148h.5M156.7 148a.22 .22 0 0 1 .2-.2 .22 .22 0 0 1 .2 .3h-.4zM160.4 145.8h.5M160.4 145.8a.22 .22 0 0 1 .3-.1 .22 .22 0 0 1 .1 .2l-.3 .1zM164.1 143.6h.5M164.2 143.6a.22 .22 0 0 1 .2-.1 .22 .22 0 0 1 .2 .3h-.3zM168.6 140.9h.1a.31 .31 0 0 1 .4-.1 .31 .31 0 0 1 .1 .4 .34 .34 0 0 1-.4 .1 .34 .34 0 0 1-.2-.4zM168.7 141a.22 .22 0 0 1 .3-.1 .22 .22 0 0 1 .1 .3h-.4zM168.8 140.9v.2M168.8 140.9l.1 .1M168.8 141.1h-.1h.2"/>
<path d="M168.8 141v.1M168.9 141h.2l-.1 .1M168.9 141l.1 .1M168.9 141l-.1 .1M168.9 141v.1M169 141.1h.1h-.2M169 141v.1M169.2 140.3l-19.6 11.2v.2l.9 .6 19.8-11.4M169.3 140.3l-19.7 11.3M89.9 172l1 .5M90.1 172.1l.8 .4M90.7 170.6h.1"/>
<path d="M90.7 170.5h.1M90.8 170.5l-.1 .6M90.8 170.5h.1M90.8 170.4v.7M90.8 170.4h.1M90.8 170.4v.6M90.9 170.4h.1M90.9 170.4v.6M91 170.4h.1M91 170.4v.5M91 170.4h.2M91.1 170.4l-.1 .5"/>
<path d="M91.1 171.9h-.5M91.1 171.9v.3M91.1 170.3v.1M91.1 170.3v.6M91.2 170.4h.1M91.2 170.4l-.1 .5M91.2 170.4v.4M91.3 170.4h.1M91.3 170.4v.4M91.4 170.4h.1M91.4 170.4h-.1M91.4 170.4v.3"/>
<path d="M91.4 170.5h.1M91.5 170.5v.2M91.5 170.5h.1M91.5 170.5v.1M91.5 170.6h.1M93 169.3v.5M93 169.2h.1M93.1 169.2l-.1 .6M93.1 169.2h.1M93.1 169.1v.6M93.1 169.1h.1M93.2 169.1h-.1"/>
<path d="M93.2 169.1h.1M93.2 169.1v.6M93.3 169.1h-.1M93.3 169.1v.5M93.3 169.1h.1M93.3 169.1h.2M93.3 169v.6M93.3 169v.1M93.4 169.1h-.1M93.4 169v.6M93.4 169v.1M93.4 169.1h.1"/>
<path d="M93.4 169v.5M93.4 169l.1 .1M93.5 169.1h.1M93.5 169.1v.4M93.6 169.1l-.1 .4M93.6 169.1h-.1M93.6 169.1h.1M93.6 170l-3.5 2.1M93.6 170l.8 .5M93.6 169.1v.3M93.7 169.1h.1M93.7 169.1l-.1 .3"/>
<path d="M93.7 169.1h-.1M93.7 169.1v.3M93.7 169.2h.1M93.7 169.2v.2M93.8 169.3h.1M93.9 170.3l-2.8 1.6M93.9 170.6l.1-.1a.33 .33 0 0 0-.2-.3 .33 .33 0 0 0-.4 .1l-2.9 1.7a.33 .33 0 0 0 .2 .3 .33 .33 0 0 0 .4-.1M93.9 170.3v.3M93.9 170.6l-2.8 1.6M94 169.2l-.4 .8M94 169.2l-4.3 2.5 .1 .3 .3 .1M94 169.2l.8 .5-.4 .8"/>
<path d="M94.4 170.5l-3.5 2M107 170.4v12.1M108 161.6l1 .5M108.2 161.6l.8 .5M108.7 161.5l-.1 .1a.33 .33 0 0 0 .2 .3 .33 .33 0 0 0 .4-.1M108.8 160.1h.1M108.9 160.1l-.1 .5M109.2 161.5h-.5M109.2 161.5v.3M109.6 160h.1M109.6 160.1v.1M109.6 160.1h.1"/>
<path d="M112 160.2l.1-.1a.33 .33 0 0 0-.2-.3 .33 .33 0 0 0-.4 .1l-2.8 1.6M112 160.2l-2.8 1.6M112.5 160l-3.5 2.1M117.8 175.9l1 .5M118 175.9l.8 .5M119 175.8h-.4M119 175.8v.3M120.5 169.3h.1M120.6 169.3h.1M120.7 169v.1M120.7 169v.4v-.1M120.7 169v.2"/>
<path d="M120.7 169.2l-.2 .1M120.7 169.2h.1M120.8 169.4l.1-.4a.28 .28 0 0 0-.3 .1 .28 .28 0 0 0 0 .4M120.8 169.2l.1-.1-.2 .1M120.9 169.3a.26 .26 0 0 0 0-.5 .26 .26 0 0 0-.4 .3v.5M121.5 168.7l-.3 .3a.22 .22 0 0 1 0-.3 .22 .22 0 0 1 .3 0l-.1 .3M121.5 173.9l-3.5 2M121.5 173.9l.9 .5M121.6 167.2l.5 .4M121.6 167.2l-2.9 1.9M121.6 168.9l.6 .4M121.6 168.9l-1.5 1"/>
<path d="M121.8 174.2l-2.8 1.6M121.8 174.5l.1-.1a.33 .33 0 0 0-.2-.3 .33 .33 0 0 0-.3 .1l-2.9 1.7a.33 .33 0 0 0 .2 .3 .33 .33 0 0 0 .3-.1M121.8 174.5l-2.8 1.6M121.8 174.2v.3M121.9 173.1l-4.3 2.5 .1 .3h.3M121.9 173.1l-.4 .8M121.9 173.1l.8 .5-.3 .8M122.1 167.6l-2.8 1.8M122.2 169.3l-1.4 1M122.4 174.4l-3.6 2M122.8 167.8l.3-.3 .1 .5M122.8 167.8v.4"/>
<path d="M122.8 167.8h.1M122.9 167.8v.3M123.1 167.5l-.2 .3M127.7 165.4v-.3a.3 .3 0 0 0-.3 .1 .3 .3 0 0 0-.1 .3M127.7 165.1l-.2 .1-.1 .3M128.2 165l.1-.2a.25 .25 0 0 0-.3 0 .25 .25 0 0 0 0 .3M128.3 164.7l-.3 .4M129.6 162.5l-8 4.7-3 1.8M129.7 162.6l-8.1 4.6M130.2 162.9l-8.1 4.7M131.1 163.4l-11 6.5M131.1 163.4l-9.5 5.5"/>
<path d="M131.8 163.8l-9.6 5.5M135.9 165.4l1 .6M136.1 165.5l.8 .5M136.5 165.8l-13.8 7.9M137.1 165.3l-.4 .1M137.1 165.3v.4M139.6 163.4l-3.5 2.1M139.6 163.4l.9 .5M139.9 163.7l-2.8 1.6M139.9 164h.1a.33 .33 0 0 0-.2-.3 .33 .33 0 0 0-.3 0l-2.9 1.7a.33 .33 0 0 0 .2 .3 .33 .33 0 0 0 .3 0M139.9 164l-2.8 1.7M139.9 163.7v.3"/>
<path d="M140 162.7l-4.3 2.4 .1 .3 .3 .1M140 162.7l-.4 .7M140 162.7l.8 .4-.3 .8M140.5 163.9l-3.6 2.1M141.8 162.7l-1 .6"/>
</g>
<text font-size="4.8" x="8" y="11.6">ART. 740150 - Organizador de 3 cajones sublimados con faja.</text>
<g font-size="4.2">
<text x="24.7" y="33">4</text>
<text x="29.6" y="33">Clave el fondo de 3 mm, tal como lo indica el grafico, siguiendo el orden correcto y</text>
<text x="26" y="37.9">la escuadras justa del mueble. Posteriormente distribuya los clavos a una distancia</text>
<text x="36.2" y="42.2">aproximada de 15 cm entre ellos, proporcionándole la rigidez necesaria.</text>
<text x="168.5" y="68.5">1</text>
<text x="174.2" y="68.5">vértice A-B</text>
<text x="168.4" y="74.1">2</text>
<text x="174.1" y="74.1">vértice A-C</text>
<text x="169.2" y="79.7">3</text>
<text x="174.9" y="79.7">vértice --B</text>
<text x="168.5" y="85.4">4</text>
<text x="175.4" y="85.4">vértice --C</text>
<text x="46.2" y="208.4">En el piso frente D y en el piso atrás, coloque a presión 4</text>
<text x="46.8" y="212.6">base plástica en las perforaciones que muestra la figura.</text>
<text x="13" y="256.3">Finalmente ingrese los</text>
<text x="13" y="260.5">cajones haciendo</text>
<text x="13" y="264.7">coincidir las guías,</text>
<text x="13" y="269">como muestra la figura.</text>
</g>
<g font-size="4.1">
<text x="177.3" y="249.9">MÓVIL EN</text>
<text x="182.1" y="246">GUÍA</text>
<text x="177.3" y="253.8">CAJONES</text>
<text x="75.1" y="281.4">GUÍA FIJA</text>
<text x="82.4" y="285.3">EN</text>
<text x="76.5" y="289.2">MUEBLE</text>
</g>
<text font-size="3.6" x="188.8" y="289.3">Pagina 3</text>
<g font-size="3.4">
<text x="25.9" y="104.5">1</text>
<text x="29.7" y="136.9">3</text>
<text x="103.9" y="154.5">2</text>
<text x="101.7" y="176.1">4</text>
</g>
<g font-size="3.3">
<text x="60.8" y="98">A</text>
<text x="45.3" y="104.3">B</text>
<text x="95.7" y="141.1">D</text>
<text x="127.7" y="149.7">C</text>
</g>
</svg>
